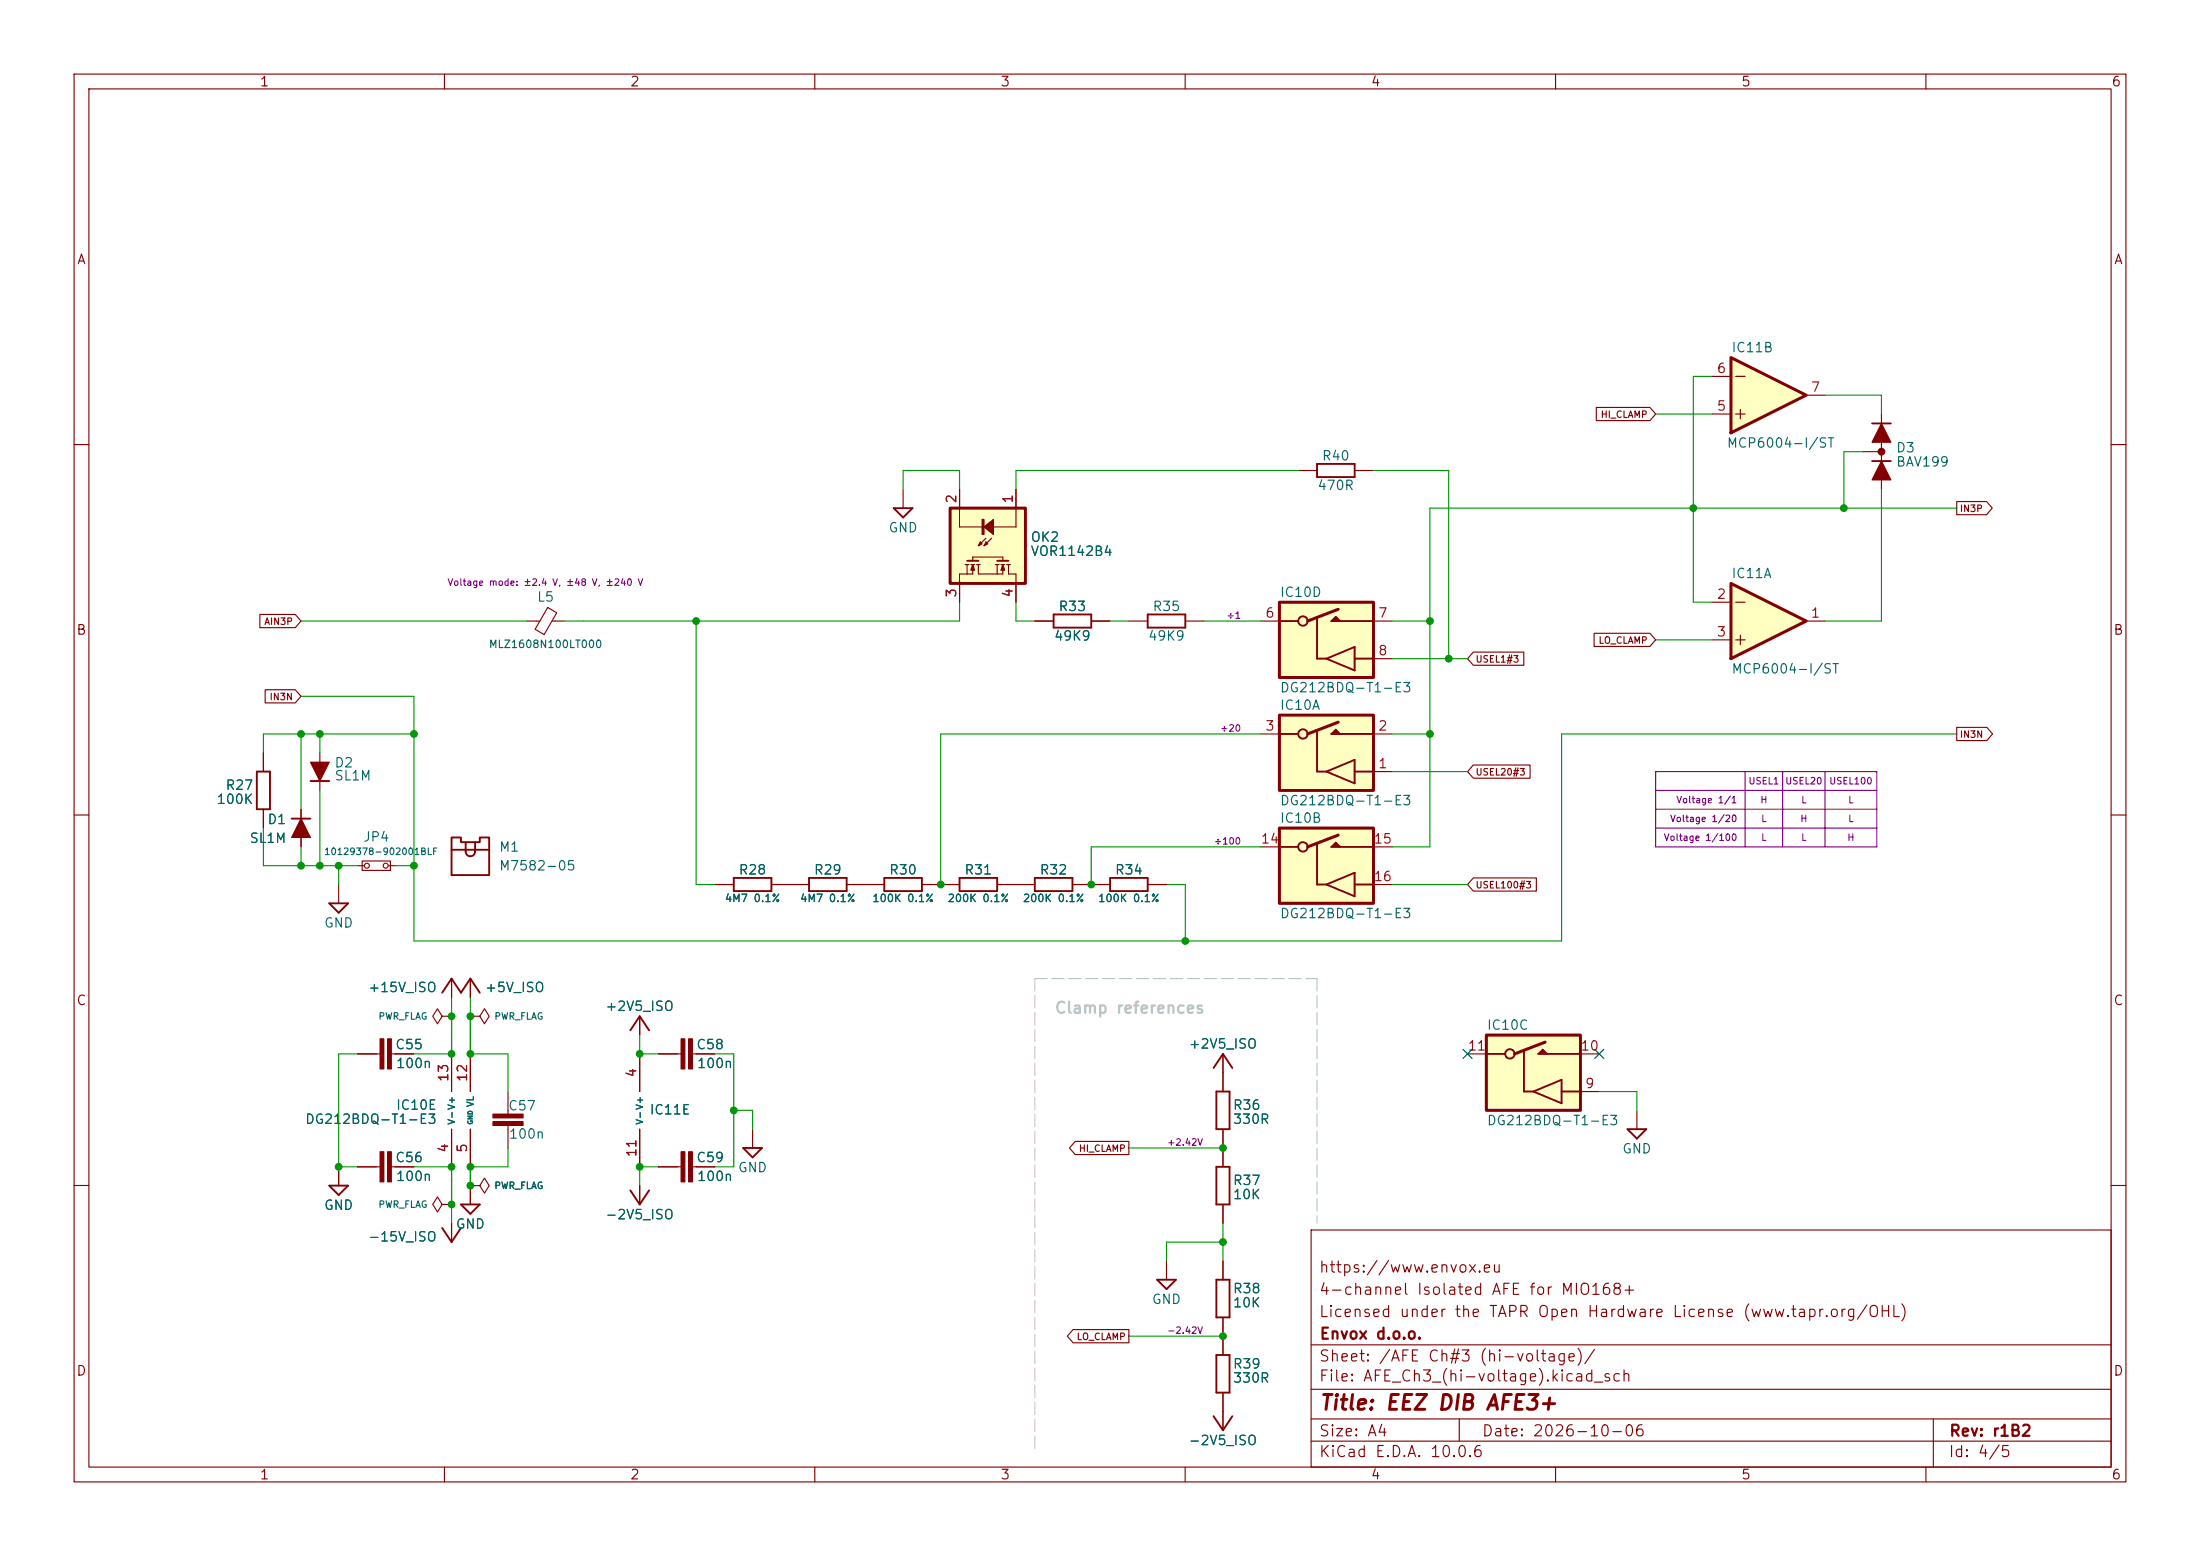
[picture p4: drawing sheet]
<svg xmlns="http://www.w3.org/2000/svg" width="297mm" height="210mm" viewBox="0 0 297 210" stroke-linecap="round" stroke-linejoin="round" font-family="sans-serif">
<g fill="none" stroke="#840000" stroke-width=".15">
<path d="M10 10h277v190h-277zM12 12h273v186h-273zM60 10v2M110 10v2M160 10v2M210 10v2M260 10v2M10 60h2M285 60h2M10 110h2M43.2 101.6v5.1M285 110h2"/>
<path d="M165.1 154.9v2.6M10 160h2M63.5 160v2.6M157.5 170.2v2.5M165.1 162.6v2.5M165.1 170.2v2.5M165.1 177.8v5.1M177 166h108v32h-108zM285 160h2M60 198v2M110 198v2M160 198v2"/>
<path d="M165.1 188v5M177 194.5h108M177 191.5h108M177 187.5h108M177 181.5h108M197 191.5v3M210 198v2M260 198v2M261 191.5v6.5"/>
</g>
<path d="M41.9 105.4h2.5M164.2 157.5h1.8v5.1h-1.8zM62.2 162.6h2.6l-1.3 1.2zM156.2 172.7h2.5l-1.2 1.3zM164.2 172.7h1.8v5.1h-1.8zM163.8 191.1l1.3 1.9 1.3-1.9M164.2 182.9h1.8v5.1h-1.8z" fill="none" stroke="#840000" stroke-width=".25"/>
<path d="M41.9 102.9h2.5l-1.2 2.5z" fill="#840000" stroke="#840000" stroke-width=".15"/>
<path d="M172.7 111.8h12.7v10.1h-12.7z" fill="#ffffc2"/>
<path d="M172.7 111.8h12.7v10.1h-12.7zM180.7 112.7l-4.2 1.6" fill="none" stroke="#840000" stroke-width=".41"/>
<g fill="none" stroke="#840000" stroke-width=".25">
<path d="M172.7 114.3h2.6M177.8 114v5.4h1.3M179.1 119.4l3.8-1.6v3.2zM179.7 114.3h5.7M182.9 119.4h2.5M164.2 147.3h1.8v5.1h-1.8z"/>
<circle cx="175.9" cy="114.3" r=".63"/>
</g>
<path d="M179.7 114.3l.6-.6 .7 .6z" fill="#840000" stroke="#840000" stroke-width=".15"/>
<path d="M170.2 114.3h2.5M185.4 114.3h2.6M185.4 119.4h2.6M165.1 144.8v2.5M165.1 152.4v2.5" fill="none" stroke="#840000" stroke-width=".15"/>
<path d="M200.7 139.7h12.7v10.2h-12.7z" fill="#ffffc2"/>
<path d="M200.7 139.7h12.7v10.2h-12.7zM208.6 140.7l-4.1 1.5" fill="none" stroke="#840000" stroke-width=".41"/>
<g fill="none" stroke="#840000" stroke-width=".25">
<path d="M34.7 104.1h1.7v5.1h-1.7zM200.7 142.2h2.5M205.7 141.9v5.4h1.3M207 147.3l3.8-1.6v3.2zM207.6 142.2h5.8M210.8 147.3h2.6M219.7 152.4h2.5l-1.2 1.3zM59.7 165.7l1.3 1.9 1.2-1.9"/>
<circle cx="203.8" cy="142.2" r=".63"/>
</g>
<g fill="#840000" stroke="#840000" stroke-width=".15">
<path d="M207.6 142.2l.7-.6 .6 .6z"/>
<path d="M52.3 155.4h.5v4.1h-.5z"/>
<path d="M51.3 155.4h.5v4.1h-.5z"/>
<path d="M52.3 140.2h.5v4.1h-.5z"/>
<path d="M51.3 140.2h.5v4.1h-.5z"/>
</g>
<g fill="none" stroke="#840000" stroke-width=".15">
<path d="M35.6 101.6v2.5M35.6 109.2v2.6M59.7 137.2l-.6-1.1-.7 1.1 .7 1 .6-1h1.3M61 137.2h.1M63.5 137.2h1.3l.6 1 .6-1-.6-1.1-.6 1.1M63.5 137.2h.1M48.3 142.2h3M48.3 157.5h3M52.8 142.2h3.1M52.8 157.5h3.1M198.1 142.2h2.6M213.4 147.3h2.5"/>
<path d="M213.4 142.2h2.5M221 149.9v2.5M59.7 162.6l-.6-1.1-.7 1.1 .7 1 .6-1h1.3M61 162.6h.1M61 165.1v2.5"/>
</g>
<path d="M233.7 78.7l10.1 5.1-10.1 5.1z" fill="#ffffc2"/>
<path d="M233.7 78.7l10.1 5.1-10.1 5.1z" fill="none" stroke="#840000" stroke-width=".41"/>
<path d="M231.1 86.4h2.6M231.1 81.3h2.6M234.3 86.4h1.3M234.3 81.3h1.3M234.9 85.7v1.3M243.8 83.8h2.6" fill="none" stroke="#840000" stroke-width=".15"/>
<path d="M233.7 48.3l10.1 5-10.1 5.1z" fill="#ffffc2"/>
<path d="M233.7 48.3l10.1 5-10.1 5.1z" fill="none" stroke="#840000" stroke-width=".41"/>
<path d="M231.1 55.9h2.6M231.1 50.8h2.6M234.3 55.9h1.3M234.3 50.8h1.3M234.9 55.2v1.3M243.8 53.3h2.6" fill="none" stroke="#840000" stroke-width=".15"/>
<path d="M172.7 81.3h12.7v10.1h-12.7z" fill="#ffffc2"/>
<path d="M172.7 81.3h12.7v10.1h-12.7zM180.7 82.2l-4.2 1.6" fill="none" stroke="#840000" stroke-width=".41"/>
<g fill="none" stroke="#840000" stroke-width=".25">
<path d="M120.6 68.6h2.6l-1.3 1.3zM172.7 83.8h2.6M177.8 83.5v5.4h1.3M179.1 88.9l3.8-1.6v3.2zM179.7 83.8h5.7M182.9 88.9h2.5M39.4 110.5h2.5M61 113h1.2v.7h2.6v-.7h1.2v5.1h-5zM61 114.7h5M62.9 113.7v1.2a.64 .64 0 0 0 .6 .7 .64 .64 0 0 0 .6-.7v-1.2M99.1 118.5h5v1.8h-5zM109.2 118.5h5.1v1.8h-5.1z"/>
<path d="M119.4 118.5h5.1v1.8h-5.1zM149.9 118.5h5v1.8h-5zM44.4 121.9h2.6l-1.3 1.3zM59.7 134l1.3-1.9 1.2 1.9 1.3-1.9 1.3 1.9M85.1 139.1l1.3-1.9 1.2 1.9M100.3 154.9h2.6l-1.3 1.3zM44.4 160h2.6l-1.3 1.3zM85.1 160.7l1.3 1.9 1.2-1.9"/>
<circle cx="175.9" cy="83.8" r=".63"/>
</g>
<g fill="#840000" stroke="#840000" stroke-width=".15">
<path d="M179.7 83.8l.6-.6 .7 .6z"/>
<path d="M93 155.4h.5v4.1h-.5z"/>
<path d="M91.9 155.4h.6v4.1h-.6z"/>
<path d="M66.5 150.4h4.1v.5h-4.1z"/>
<path d="M66.5 151.4h4.1v.5h-4.1z"/>
<path d="M93 140.2h.5v4.1h-.5z"/>
<path d="M91.9 140.2h.6v4.1h-.6z"/>
<path d="M40.6 110.5l1.3 2.5h-2.5z"/>
</g>
<g fill="none" stroke="#840000" stroke-width=".15">
<path d="M121.9 66v2.6M71.1 83.8h1.8M73.9 82l1.3 .7-1.7 2.9-1.3-.7zM74.5 83.8h1.7M170.2 83.8h2.5M185.4 83.8h2.6M185.4 88.9h2.6M40.6 109.2v5.1M45.7 119.4v2.5M48.3 116.8h.8M48.9 116.2h3.8v1.3h-3.8zM52.5 116.8h.8"/>
<path d="M96.5 119.4h2.6M104.1 119.4h5.1M114.3 119.4h5.1M124.5 119.4h2.5M147.3 119.4h2.6M154.9 119.4h2.6M61 132.1v2.5M63.5 132.1v2.5M86.4 137.2v2.5M45.7 157.5v2.5M61 142.2v5.1M61 152.4v5.1"/>
<path d="M63.5 142.2v5.1M63.5 152.4v5.1M68.6 147.3v3.1M68.6 151.9v3M86.4 142.2v5.1M86.4 152.4v5.1M88.9 157.5h3M88.9 142.2h3M93.5 157.5h3M93.5 142.2h3M101.6 152.4v2.5M63.5 160h1.3l.6 1 .6-1-.6-1-.6 1"/>
<path d="M63.5 160h.1M86.4 160v2.6"/>
<circle cx="49.5" cy="116.8" r=".33"/>
<circle cx="52.1" cy="116.8" r=".33"/>
</g>
<path d="M128.3 68.6h10.1v10.1h-10.1z" fill="#ffffc2"/>
<g fill="none" stroke="#840000" stroke-width=".15">
<path d="M129.5 66v5.1h3.3M130.3 76.2h.5M130.6 76.2v1.3M131.1 76.2h.5M131.3 76.2v1.3h-1.8v3.8M131.3 75.7v-.5h4.1v.5M131.8 76.2h.5M132.1 76.2v1.3h3.3v-1.3M132.3 73.2l.3 .2-.5 .3zM133.1 73.2l.2 .2-.5 .3zM133.1 72.6l-1 1.1M133.9 72.6l-1.1 1.1"/>
<path d="M134.4 76.2h.5M134.6 76.2v1.3M135.1 76.2h.5M135.9 76.2h.5M136.1 76.2v1.3h1.1v3.8M137.2 66v5.1h-3.1M175.3 63.5h2.5M182.9 63.5h2.5"/>
</g>
<g fill="#840000" stroke="#840000" stroke-width=".15">
<path d="M132.6 70.1h.2v2h-.2z"/>
<path d="M132.8 71.1l1.3-1v2z"/>
<path d="M135.4 76.2l.2 .8h-.5z"/>
<path d="M131.3 76.2l.3 .8h-.5z"/>
</g>
<path d="M130.6 75.7h1.5M134.6 75.7h1.5M177.8 62.6h5.1v1.8h-5.1z" fill="none" stroke="#840000" stroke-width=".25"/>
<path d="M128.3 68.6h10.1v10.1h-10.1z" fill="none" stroke="#840000" stroke-width=".41"/>
<path d="M172.7 96.5h12.7v10.2h-12.7z" fill="#ffffc2"/>
<path d="M172.7 96.5h12.7v10.2h-12.7zM180.7 97.5l-4.2 1.6" fill="none" stroke="#840000" stroke-width=".41"/>
<g fill="none" stroke="#840000" stroke-width=".25">
<path d="M252.7 57.2h2.6M252.7 62.2h2.6M142.2 82.9h5.1v1.8h-5.1zM154.9 82.9h5.1v1.8h-5.1zM172.7 99.1h2.6M177.8 98.7v5.4h1.3M179.7 99.1h5.7M129.5 118.5h5.1v1.8h-5.1zM139.7 118.5h5.1v1.8h-5.1zM179.1 104.1l3.8-1.5v3.1zM182.9 104.1h2.5M163.8 144.1l1.3-1.9 1.3 1.9"/>
<circle cx="175.9" cy="99.1" r=".63"/>
</g>
<g fill="#840000" stroke="#840000" stroke-width=".15">
<path d="M179.7 99.1l.6-.7 .7 .7z"/>
<path d="M254 57.2l1.3 2.5h-2.6z"/>
<path d="M254 62.2l1.3 2.6h-2.6z"/>
</g>
<g fill="none" stroke="#840000" stroke-width=".15">
<path d="M215.5 55h7.2l.8 .9-.8 .9h-7.2zM254 55.9v10.1M129.5 66v2.6M129.5 78.7v2.6M137.2 66v2.6M137.2 78.7v2.6M251.5 61h2.5M264.2 67.7h4l.8 .9-.8 .9h-4zM35.1 82.9h4.8l.7 .9-.7 .9h-4.8zM35.8 93.1h4.1l.7 .9-.7 .9h-4.1zM139.7 83.8h2.5M147.3 83.8h2.6"/>
<path d="M152.4 83.8h2.5M160 83.8h2.6M170.2 99.1h2.5M185.4 99.1h2.6M198.9 88h6.8v1.8h-6.8l-.8-.9zM215.2 85.5h7.5l.8 .9-.8 .8h-7.5zM264.2 98.2h4l.8 .9-.8 .8h-4zM35.6 101.6v2.5M35.6 109.2v2.6M40.6 109.2v5.1M96.5 119.4h2.6M104.1 119.4h5.1"/>
<path d="M114.3 119.4h5.1M124.5 119.4h5M134.6 119.4h5.1M144.8 119.4h5.1M154.9 119.4h2.6M185.4 104.1h2.6M198.9 118.5h8.5v1.8h-8.5l-.8-.9zM198.9 103.3h7.7v1.7h-7.7l-.8-.9zM61 132.1v2.5M63.5 132.1v2.5M86.4 137.2v2.5M45.7 157.5v2.5"/>
<path d="M48.3 142.2h2.5M48.3 157.5h2.5M53.3 142.2h2.6M53.3 157.5h2.6M61 142.2v5.1M61 152.4v5.1M63.5 142.2v5.1M63.5 152.4v5.1M86.4 142.2v5.1M86.4 152.4v5.1M88.9 142.2h2.5M88.9 157.5h2.5"/>
<path d="M94 142.2h2.5M94 157.5h2.5M145.2 154.1h7.2v1.7h-7.2l-.8-.9zM165.1 142.2v5.1M165.1 152.4v5.1M61 165.1v2.5M63.5 160h.1M63.5 160v2.6M86.4 160v2.6M144.9 179.5h7.5v1.7h-7.5l-.8-.9zM165.1 162.6v2.5M165.1 170.2v2.5"/>
<path d="M165.1 177.8v5.1M165.1 188v5"/>
</g>
<circle cx="254" cy="61" r=".33" fill="#840000" stroke="#840000" stroke-width=".41"/>
<path d="M223.5 106.7h29.9M223.5 109.2h29.9M223.5 111.8h29.9M223.5 104.1h29.9v10.2h-29.9zM235.6 104.1v10.2M240.7 104.1v10.2M246.4 104.1v10.2" fill="none" stroke="#840084" stroke-width=".15"/>
<path d="M139.7 132.1v63.5M139.7 132.1h38.1M177.8 132.1v33" fill="none" stroke="#c2c2c2" stroke-width=".15" stroke-dasharray="1.7 .6"/>
<g fill="none" stroke="#009600" stroke-width=".15">
<path d="M223.5 55.9h7.6M231.1 50.8h-2.5v30.5h2.5M246.4 53.3h7.6v2.6M121.9 66v-2.5h7.6v2.5M175.3 63.5h-38.1v2.5M185.4 63.5h10.2v25.4M251.5 61h-2.6v7.6M254 66v17.8h-7.6M264.2 68.6h-71.2v45.7h-5M40.6 94h15.3v33h154.9v-27.9h53.4M40.6 99.1v10.1M40.6 83.8h30.5"/>
<path d="M43.2 99.1v2.5M55.9 99.1h-20.3v2.5M94 83.8v35.6h2.5M129.5 81.3v2.5h-53.3M137.2 81.3v2.5h2.5M149.9 83.8h2.5M162.6 83.8h7.6M170.2 99.1h-43.2v20.3M188 99.1h5M188 83.8h5M188 88.9h10.1M223.5 86.4h7.6"/>
<path d="M35.6 111.8v5h12.7M40.6 114.3v2.5M43.2 106.7v10.1M45.7 116.8v2.6M53.3 116.8h2.6M157.5 119.4h2.5v7.6M170.2 114.3h-22.9v5.1M188 119.4h10.1M188 104.1h10.1M61 134.6v7.6h-5.1M63.5 134.6v7.6h5.1v5.1M86.4 139.7v2.5h2.5"/>
<path d="M48.3 142.2h-2.6v15.3h2.6M55.9 157.5h5.1v7.6M68.6 154.9v2.6h-5.1v2.5M88.9 157.5h-2.5v2.5M96.5 142.2h2.6v15.3h-2.6M99.1 149.9h2.5v2.5M152.4 154.9h12.7M215.9 147.3h5.1v2.6M165.1 167.6h-7.6v2.6M165.1 165.1v5.1M152.4 180.3h12.7"/>
</g>
<path d="M197.5 141.6l1.2 1.2M198.7 141.6l-1.2 1.2M215.3 141.6l1.2 1.2M216.5 141.6l-1.2 1.2" fill="none" stroke="#000084" stroke-width=".15"/>
<g fill="#009600" stroke="#009600" stroke-width=".14">
<circle cx="147.3" cy="119.4" r=".46"/>
<circle cx="127" cy="119.4" r=".46"/>
<circle cx="160" cy="127" r=".46"/>
<circle cx="193" cy="99.1" r=".46"/>
<circle cx="248.9" cy="68.6" r=".46"/>
<circle cx="193" cy="83.8" r=".46"/>
<circle cx="195.6" cy="88.9" r=".46"/>
<circle cx="228.6" cy="68.6" r=".46"/>
<circle cx="45.7" cy="157.5" r=".46"/>
<circle cx="63.5" cy="157.5" r=".46"/>
<circle cx="63.5" cy="160" r=".46"/>
<circle cx="61" cy="162.6" r=".46"/>
<circle cx="63.5" cy="142.2" r=".46"/>
<circle cx="61" cy="157.5" r=".46"/>
<circle cx="61" cy="142.2" r=".46"/>
<circle cx="61" cy="137.2" r=".46"/>
<circle cx="63.5" cy="137.2" r=".46"/>
<circle cx="165.1" cy="167.6" r=".46"/>
<circle cx="165.1" cy="154.9" r=".46"/>
<circle cx="165.1" cy="180.3" r=".46"/>
<circle cx="55.9" cy="116.8" r=".46"/>
<circle cx="40.6" cy="99.1" r=".46"/>
<circle cx="55.9" cy="99.1" r=".46"/>
<circle cx="40.6" cy="116.8" r=".46"/>
<circle cx="43.2" cy="116.8" r=".46"/>
<circle cx="45.7" cy="116.8" r=".46"/>
<circle cx="99.1" cy="149.9" r=".46"/>
<circle cx="94" cy="83.8" r=".46"/>
<circle cx="86.4" cy="157.5" r=".46"/>
<circle cx="43.2" cy="99.1" r=".46"/>
<circle cx="86.4" cy="142.2" r=".46"/>
</g>
<text font-size="2" fill="#840000" x="178" y="190.8">Title: EEZ DIB AFE3+</text>
<text font-size="1.5" fill="#c2c2c2" x="142.3" y="137.2">Clamp references</text>
<g font-size="1.5" fill="#840000">
<text x="178" y="172.1">https://www.envox.eu</text>
<text x="178" y="178.1">Licensed under the TAPR Open Hardware License (www.tapr.org/OHL)</text>
<text x="178" y="175.1">4-channel Isolated AFE for MIO168+</text>
<text x="178" y="184.1">Sheet: /AFE Ch#3 (hi-voltage)/</text>
<text x="178" y="181.1">Envox d.o.o.</text>
<text x="178" y="186.8">File: AFE_Ch3_(hi-voltage).kicad_sch</text>
<text x="178" y="197">KiCad E.D.A. 10.0.6</text>
<text x="178" y="194.2">Size: A4</text>
<text x="200" y="194.2">Date: 2026-10-06</text>
<text x="263" y="197">Id: 4/5</text>
<text x="263" y="194.2">Rev: r1B2</text>
</g>
<g font-size="1.3" fill="#840000">
<text x="35" y="12">1</text>
<text x="85" y="12">2</text>
<text x="135" y="12">3</text>
<text x="185" y="12">4</text>
<text x="235" y="12">5</text>
<text x="285" y="12">6</text>
<text x="10.3" y="36">A</text>
<text x="285.3" y="36">A</text>
<text x="10.2" y="86">B</text>
<text x="285.2" y="86">B</text>
<text x="10.2" y="136">C</text>
<text x="285.2" y="136">C</text>
<text x="10.2" y="186">D</text>
<text x="285.2" y="186">D</text>
<text x="35" y="200">1</text>
<text x="85" y="200">2</text>
<text x="135" y="200">3</text>
<text x="185" y="200">4</text>
<text x="235" y="200">5</text>
<text x="285" y="200">6</text>
</g>
<g font-size="1.3" fill="#006464">
<text x="233.7" y="47.9">IC11B</text>
<text x="178.4" y="62.5">R40</text>
<text x="233" y="60.7">MCP6004-I/ST</text>
<text x="255.9" y="61.4">D3</text>
<text x="255.9" y="63.3">BAV199</text>
<text x="177.8" y="66.5">470R</text>
<text x="119.9" y="72.2">GND</text>
<text x="139" y="73.4">OK2</text>
<text x="139" y="75.3">VOR1142B4</text>
<text x="72.4" y="81.5">L5</text>
<text x="142.8" y="82.8">R33</text>
<text x="155.5" y="82.8">R35</text>
<text x="172.7" y="80.9">IC10D</text>
<text x="233.7" y="78.3">IC11A</text>
<text x="142.2" y="86.8">49K9</text>
<text x="154.9" y="86.8">49K9</text>
<text x="172.7" y="93.8">DG212BDQ-T1-E3</text>
<text x="233.7" y="91.2">MCP6004-I/ST</text>
<text x="172.7" y="96.1">IC10A</text>
<text x="30.4" y="106.9">R27</text>
<text x="45.1" y="103.9">D2</text>
<text x="45.1" y="105.6">SL1M</text>
<text x="29.2" y="108.8">100K</text>
<text x="36" y="111.5">D1</text>
<text x="48.9" y="113.9">JP4</text>
<text x="172.7" y="111.4">IC10B</text>
<text x="172.7" y="109">DG212BDQ-T1-E3</text>
<text x="33.6" y="114.1">SL1M</text>
<text x="67.3" y="115.3">M1</text>
<text x="67.3" y="117.8">M7582-05</text>
<text x="99.6" y="118.3">R28</text>
<text x="109.8" y="118.3">R29</text>
<text x="119.9" y="118.3">R30</text>
<text x="130.1" y="118.3">R31</text>
<text x="140.3" y="118.3">R32</text>
<text x="150.4" y="118.3">R34</text>
<text x="43.7" y="125.5">GND</text>
<text x="172.7" y="124.2">DG212BDQ-T1-E3</text>
<text x="49.6" y="134.2">+15V_ISO</text>
<text x="65.4" y="134.2">+5V_ISO</text>
<text x="81.6" y="136.8">+2V5_ISO</text>
<text x="53.3" y="141.9">C55</text>
<text x="93.9" y="141.9">C58</text>
<text x="160.4" y="141.8">+2V5_ISO</text>
<text x="200.6" y="139.3">IC10C</text>
<text x="53.4" y="144.5">100n</text>
<text x="94" y="144.5">100n</text>
<text x="41.1" y="152">DG212BDQ-T1-E3</text>
<text x="53.4" y="150.1">IC10E</text>
<text x="68.5" y="150.2">C57</text>
<text x="68.6" y="154">100n</text>
<text x="87.6" y="150.7">IC11E</text>
<text x="166.4" y="150.1">R36</text>
<text x="166.4" y="152">330R</text>
<text x="200.6" y="152.2">DG212BDQ-T1-E3</text>
<text x="218.9" y="156">GND</text>
<text x="53.3" y="157.2">C56</text>
<text x="53.4" y="159.7">100n</text>
<text x="93.9" y="157.2">C59</text>
<text x="94" y="159.7">100n</text>
<text x="99.5" y="158.5">GND</text>
<text x="166.4" y="160.3">R37</text>
<text x="43.7" y="163.6">GND</text>
<text x="49.6" y="167.9">-15V_ISO</text>
<text x="61.4" y="166.2">GND</text>
<text x="81.6" y="164.9">-2V5_ISO</text>
<text x="166.4" y="162.2">10K</text>
<text x="155.4" y="176.3">GND</text>
<text x="166.4" y="174.9">R38</text>
<text x="166.4" y="176.8">10K</text>
<text x="166.4" y="185">R39</text>
<text x="166.4" y="186.9">330R</text>
<text x="160.4" y="195.4">-2V5_ISO</text>
</g>
<g font-size="1.3" fill="#a90000">
<text x="231.7" y="50.7">6</text>
<text x="244.4" y="53.2">7</text>
<text x="231.7" y="55.7">5</text>
<text x="129.4" y="68" transform="rotate(-90 129.4 68)">2</text>
<text x="137" y="68" transform="rotate(-90 137 68)">1</text>
<text x="129.4" y="80.7" transform="rotate(-90 129.4 80.7)">3</text>
<text x="137" y="80.7" transform="rotate(-90 137 80.7)">4</text>
<text x="170.7" y="83.7">6</text>
<text x="186" y="83.7">7</text>
<text x="231.7" y="81.1">2</text>
<text x="244.4" y="83.7">1</text>
<text x="186" y="88.8">8</text>
<text x="231.7" y="86.2">3</text>
<text x="170.7" y="98.9">3</text>
<text x="186" y="98.9">2</text>
<text x="186" y="104">1</text>
<text x="170.1" y="114.2">14</text>
<text x="185.4" y="114.2">15</text>
<text x="185.4" y="119.2">16</text>
<text x="198.1" y="142.1">11</text>
<text x="213.3" y="142.1">10</text>
<text x="60.8" y="146.1" transform="rotate(-90 60.8 146.1)">13</text>
<text x="63.4" y="146.1" transform="rotate(-90 63.4 146.1)">12</text>
<text x="86.2" y="145.5" transform="rotate(-90 86.2 145.5)">4</text>
<text x="213.9" y="147.2">9</text>
<text x="60.8" y="155.7" transform="rotate(-90 60.8 155.7)">4</text>
<text x="63.4" y="155.7" transform="rotate(-90 63.4 155.7)">5</text>
<text x="86.2" y="156.3" transform="rotate(-90 86.2 156.3)">11</text>
</g>
<g font-size="1" fill="#006464">
<text x="65.9" y="87.7">MLZ1608N100LT000</text>
<text x="97.8" y="122">4M7 0.1%</text>
<text x="107.9" y="122">4M7 0.1%</text>
<text x="117.7" y="122">100K 0.1%</text>
<text x="127.8" y="122">200K 0.1%</text>
<text x="138" y="122">200K 0.1%</text>
<text x="148.2" y="122">100K 0.1%</text>
</g>
<g font-size=".9" fill="#840000">
<text x="216" y="56.6">HI_CLAMP</text>
<text x="264.5" y="69.3">IN3P</text>
<text x="35.6" y="84.6">AIN3P</text>
<text x="199.1" y="89.6">USEL1#3</text>
<text x="215.7" y="87.1">LO_CLAMP</text>
<text x="36.3" y="94.7">IN3N</text>
<text x="264.5" y="99.8">IN3N</text>
<text x="199.1" y="104.9">USEL20#3</text>
<text x="199.1" y="120.1">USEL100#3</text>
<text x="145.6" y="155.7">HI_CLAMP</text>
<text x="145.3" y="181.1">LO_CLAMP</text>
</g>
<g font-size=".9" fill="#840084">
<text x="60.3" y="79.3">Voltage mode: ±2.4 V, ±48 V, ±240 V</text>
<text x="165.5" y="83.7">÷1</text>
<text x="164.7" y="99">÷20</text>
<text x="236" y="106.1">USEL1</text>
<text x="240.9" y="106.1">USEL20</text>
<text x="246.9" y="106.1">USEL100</text>
<text x="224.5" y="113.7">Voltage 1/100</text>
<text x="225.4" y="111.2">Voltage 1/20</text>
<text x="226.2" y="108.6">Voltage 1/1</text>
<text x="237.6" y="108.6">H</text>
<text x="237.7" y="111.2">L</text>
<text x="237.7" y="113.7">L</text>
<text x="243" y="111.2">H</text>
<text x="243.1" y="108.6">L</text>
<text x="243.1" y="113.7">L</text>
<text x="249.3" y="113.7">H</text>
<text x="249.4" y="108.6">L</text>
<text x="249.4" y="111.2">L</text>
<text x="163.8" y="114.2">÷100</text>
<text x="157.5" y="154.8">+2.42V</text>
<text x="157.5" y="180.2">-2.42V</text>
</g>
<g font-size=".9" fill="#006464">
<text x="43.7" y="115.6">10129378-902001BLF</text>
<text x="51" y="137.8">PWR_FLAG</text>
<text x="66.7" y="137.8">PWR_FLAG</text>
<text x="64.2" y="149.5" transform="rotate(-90 64.2 149.5)">VL</text>
<text x="61.6" y="151.9" transform="rotate(-90 61.6 151.9)">V-V+</text>
<text x="87" y="151.9" transform="rotate(-90 87 151.9)">V-V+</text>
<text x="66.7" y="160.7">PWR_FLAG</text>
<text x="51" y="163.2">PWR_FLAG</text>
</g>
<text font-size=".6" fill="#006464" x="64" y="151.9" transform="rotate(-90 64 151.9)">GND</text>
</svg>
